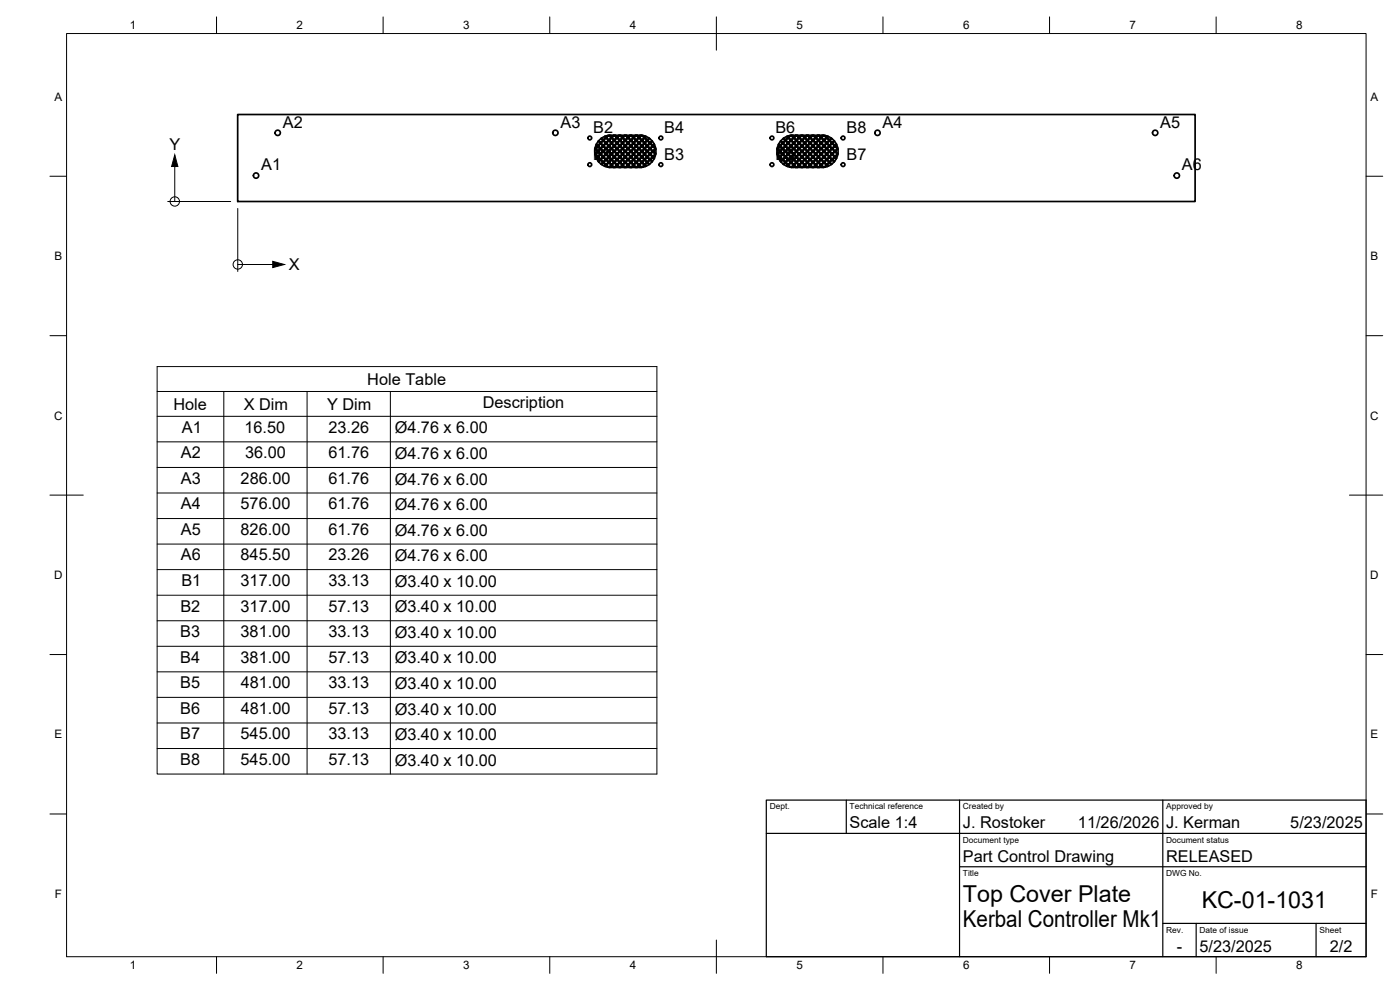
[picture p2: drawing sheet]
<svg xmlns="http://www.w3.org/2000/svg" width="420mm" height="297mm" viewBox="0 0 420 297" stroke-linecap="round" stroke-linejoin="round" font-family="sans-serif">
<!-- layer: Visible -->
<g fill="none" stroke="#000" stroke-width=".51">
<path d="M71.3 34.4h287.4v26.1h-287.4zM179 47.6l.4-.4 .7 .7-.5 .5 .1 .2M179.4 45.6l.7 .6-.7 .7-.6-.7zM179.4 43.9l.7 .7-.7 .7-.6-.7zM179.6 45.4l.6-.7 .7 .7-.7 .7zM179.6 43.8l.6-.7 .7 .7-.7 .6zM179.7 48.6l.5-.6 .7 .7-.5 .5 .2 .2M180.2 46.4l.7 .7-.7 .6-.6-.6zM180.4 47.9l.7-.7 .6 .7-.6 .6zM180.4 44.6l.7-.7 .6 .7-.6 .7zM180.4 42.9l.7-.6 .6 .6-.6 .7zM180.6 49.4l.5-.5 .6 .6-.3 .4h.2"/>
<path d="M180.6 41.4l-.2 .2 .5 .5-.7 .7-.5-.6-.1 .2 .5 .5-.7 .7-.4-.4-.1 .2 .4 .4-.7 .6-.1 .4 .8 .6-.8 .6 .1 .4 .7 .7-.4 .3 .1 .2M181.1 45.6l.6 .6-.6 .7-.7-.7zM181.2 48.7l.7-.7 .6 .7-.6 .7zM181.2 45.4l.7-.7 .6 .7-.6 .7zM181.2 43.8l.7-.7 .6 .7-.6 .6zM181.2 42.1l.7-.6 .6 .6-.6 .7zM181.6 49.9l.3-.2 .4 .4 .7 .1M181.9 46.4l.6 .7-.6 .6-.7-.6zM182 49.5l.7-.6 .7 .6-.7 .7zM182 47.9l.7-.7 .7 .7-.7 .6zM182 46.2l.7-.6 .7 .6-.7 .7zM182 44.6l.7-.7 .7 .7-.7 .7z"/>
<path d="M182 42.9l.7-.6 .7 .6-.7 .7zM182 41.3l.7-.7 .7 .7-.7 .7zM182.9 48.7l.6-.7 .7 .7-.7 .7zM182.9 45.4l.6-.7 .7 .7-.7 .7zM182.9 43.8l.6-.7 .7 .7-.7 .6zM182.9 42.1l.6-.6 .7 .6-.7 .7zM183 50.2l.5-.5 .6 .5M183.3 40.6h8.7a4.8 4.8 0 0 1 4.8 4.8 4.8 4.8 0 0 1-4.8 4.8h-8.7M183.3 40.6a4.8 4.8 0 0 0-4.8 4.8 4.8 4.8 0 0 0 4.8 4.8M183.5 46.4l.7 .7-.7 .6-.6-.6zM183.7 49.5l.7-.6 .6 .6-.6 .7zM183.7 47.9l.7-.7 .6 .7-.6 .6z"/>
<path d="M183.7 44.6l.7-.7 .6 .7-.6 .7zM183.7 42.9l.7-.6 .6 .6-.6 .7zM183.7 41.3l.7-.7 .6 .7-.6 .7zM184.1 40.6l-.6 .5-.5-.5-.7 .1-.4 .4-.3-.2-.2 .1 .3 .3-.6 .7-.5-.5M184.4 45.6l.6 .6-.6 .7-.7-.7zM184.5 48.7l.7-.7 .6 .7-.6 .7zM184.5 45.4l.7-.7 .6 .7-.6 .7zM184.5 43.8l.7-.7 .6 .7-.6 .6zM184.5 42.1l.7-.6 .6 .6-.6 .7zM184.6 50.2l.6-.5 .5 .5M184.6 40.6l.6 .5 .5-.5M185.2 46.4l.6 .7-.6 .6-.7-.6z"/>
<path d="M185.3 49.5l.7-.6 .7 .6-.7 .7zM185.3 47.9l.7-.7 .7 .7-.7 .6zM185.3 44.6l.7-.7 .7 .7-.7 .7zM185.3 42.9l.7-.6 .7 .6-.7 .7zM185.3 41.3l.7-.7 .7 .7-.7 .7zM186 45.6l.7 .6-.7 .7-.7-.7zM186.2 48.7l.6-.7 .7 .7-.7 .7zM186.2 47.1l.6-.7 .7 .7-.7 .6zM186.2 43.8l.6-.7 .7 .7-.7 .6zM186.2 42.1l.6-.6 .7 .6-.7 .7zM186.2 45.4l.6-.7 .7 .7-.7 .7zM186.3 50.2l.5-.5 .6 .5"/>
<path d="M186.3 40.6l.5 .5 .6-.5M187 49.5l.7-.6 .6 .6-.6 .7zM187 47.9l.7-.7 .6 .7-.6 .6zM187 44.6l.7-.7 .6 .7-.6 .7zM187 42.9l.7-.6 .6 .6-.6 .7zM187 41.3l.7-.7 .6 .7-.6 .7zM187.7 45.6l.6 .6-.6 .7-.7-.7zM187.8 48.7l.7-.7 .6 .7-.6 .7zM187.8 45.4l.7-.7 .6 .7-.6 .7zM187.8 43.8l.7-.7 .6 .7-.6 .6zM187.8 42.1l.7-.6 .6 .6-.6 .7zM187.9 50.2l.6-.5 .5 .5"/>
<path d="M187.9 40.6l.6 .5 .5-.5M188.5 46.4l.6 .7-.6 .6-.7-.6zM188.6 49.5l.7-.6 .7 .6-.7 .7zM188.6 47.9l.7-.7 .7 .7-.7 .6zM188.6 44.6l.7-.7 .7 .7-.7 .7zM188.6 42.9l.7-.6 .7 .6-.7 .7zM188.6 41.3l.7-.7 .7 .7-.7 .7zM189.3 45.6l.7 .6-.7 .7-.7-.7zM189.5 48.7l.6-.7 .7 .7-.7 .7zM189.5 45.4l.6-.7 .7 .7-.7 .7zM189.5 43.8l.6-.7 .7 .7-.7 .6zM189.5 42.1l.6-.6 .7 .6-.7 .7z"/>
<path d="M189.6 50.2l.5-.5 .6 .5M189.6 40.6l.5 .5 .6-.5M190.1 46.4l.7 .7-.7 .6-.6-.6zM190.3 49.5l.7-.6 .6 .6-.6 .7zM190.3 47.9l.7-.7 .6 .7-.6 .6zM190.3 46.2l.7-.6 .6 .6-.6 .7zM190.3 44.6l.7-.7 .6 .7-.6 .7zM190.3 42.9l.7-.6 .6 .6-.6 .7zM190.3 41.3l.7-.7 .6 .7-.6 .7zM191.1 48.7l.7-.7 .6 .7-.6 .7zM191.1 45.4l.7-.7 .6 .7-.6 .7zM191.1 43.8l.7-.7 .6 .7-.6 .6z"/>
<path d="M191.1 42.1l.7-.6 .6 .6-.6 .7zM191.2 50.2l.6-.5 .5 .5M191.2 40.6l.6 .5 .5-.5M191.8 46.4l.6 .7-.6 .6-.7-.6zM191.9 49.5l.7-.6 .7 .6-.7 .7zM191.9 47.9l.7-.7 .7 .7-.7 .6zM191.9 44.6l.7-.7 .7 .7-.7 .7zM191.9 42.9l.7-.6 .7 .6-.7 .7zM191.9 41.3l.7-.7 .7 .7-.7 .7zM192.3 40.6l.7 .1 .4 .4 .3-.2M192.6 45.6l.7 .6-.7 .7-.7-.7zM192.8 48.7l.6-.7 .7 .7-.7 .7z"/>
<path d="M192.8 45.4l.6-.7 .7 .7-.7 .7zM192.8 43.8l.6-.7 .7 .7-.7 .6zM192.8 42.1l.6-.6 .7 .6-.7 .7zM193.4 46.4l.7 .7-.7 .6-.6-.6zM193.6 47.9l.7-.7 .6 .7-.6 .6zM193.6 44.6l.7-.7 .6 .7-.6 .7zM193.6 42.9l.7-.6 .6 .6-.6 .7zM193.7 49.9l-.3-.2-.4 .5h-.7M193.7 40.9l.2 .1M193.9 41l-.3 .3 .7 .7 .5-.5 .2 .1M193.9 49.8l-.2 .1M194.3 45.6l.6 .6-.6 .7-.7-.7z"/>
<path d="M194.4 47.1l.7-.7 .6 .7-.6 .6zM194.4 45.4l.7-.7 .6 .7-.6 .7zM194.4 43.8l.7-.7 .6 .7-.6 .6zM194.9 41.6l-.5 .5 .7 .7 .5-.6 .2 .2M195 49.2l-.2 .2-.5-.5-.7 .6 .3 .4M195.2 44.6l.7-.7 .7 .7-.7 .7zM195.8 42.4l-.6 .5 .7 .7 .4-.4M195.8 48.4l-.2 .2-.5-.6-.7 .7 .5 .5M195.9 45.6l.7 .6-.7 .7-.7-.7zM196.3 47.6l-.4-.4-.7 .7 .6 .5M196.3 43.2l.1 .2-.3 .4 .6 .6 .1 .4-.7 .6 .7 .6-.7 1.1 .3 .3-.1 .2M233.4 46.2l.7-.6 .6 .6-.6 .7z"/>
<path d="M233.4 44.6l.7-.7 .6 .7-.6 .7zM233.7 47.6l.4-.4 .6 .7-.5 .5 .2 .2M234.2 45.4l.7-.7 .7 .7-.7 .7zM234.2 43.8l.7-.7 .7 .7-.7 .6zM234.4 48.6l.5-.6 .7 .7-.6 .5 .2 .2 .5-.5 .7 .6-.3 .4M234.9 41.7a4.7 4.7 0 0 1 3.1-1.1h8.7a4.8 4.8 0 0 1 4.8 4.8 4.8 4.8 0 0 1-4.8 4.8h-8.7a4.8 4.8 0 0 1-4.5-3.1 4.8 4.8 0 0 1 1.4-5.4zM234.9 46.4l.7 .7-.7 .6-.7-.6zM235.1 47.9l.6-.7 .7 .7-.7 .6zM235.1 46.2l.6-.6 .7 .6-.7 .7zM235.1 44.6l.6-.7 .7 .7-.7 .7zM235.1 42.9l.6-.6 .7 .6-.7 .7zM235.9 48.7l.7-.7 .6 .7-.6 .7z"/>
<path d="M235.9 45.4l.7-.7 .6 .7-.6 .7zM235.9 43.8l.7-.7 .6 .7-.6 .6zM235.9 42.1l.7-.6 .6 .6-.6 .7zM236.1 41l.3 .3-.7 .7-.5-.6-.2 .2 .6 .5-.7 .7-.5-.6-.2 .2 .5 .5-.6 .7-.4-.4-.1 .2 .3 .4-.6 .6-.1 .4 .7 .6-.7 .6 .1 .4 .6 .7-.3 .3 .1 .2M236.1 49.8l.2 .1M236.3 49.9l.3-.2 .4 .4 .7 .1M236.6 46.4l.6 .7-.6 .6-.7-.6zM236.7 49.5l.7-.6 .6 .6-.6 .7zM236.7 47.9l.7-.7 .6 .7-.6 .6zM236.7 44.6l.7-.7 .6 .7-.6 .7zM236.7 42.9l.7-.6 .6 .6-.6 .7zM236.7 41.3l.7-.7 .6 .7-.6 .7z"/>
<path d="M237.4 45.6l.6 .6-.6 .7-.7-.7zM237.5 48.7l.7-.7 .7 .7-.7 .7zM237.5 47.1l.7-.7 .7 .7-.7 .6zM237.5 45.4l.7-.7 .7 .7-.7 .7zM237.5 43.8l.7-.7 .7 .7-.7 .6zM237.5 42.1l.7-.6 .7 .6-.7 .7zM237.7 50.2l.5-.5 .6 .5M238.4 49.5l.6-.6 .7 .6-.7 .7zM238.4 47.9l.6-.7 .7 .7-.7 .6zM238.4 46.2l.6-.6 .7 .6-.7 .7zM238.4 44.6l.6-.7 .7 .7-.7 .7zM238.4 42.9l.6-.6 .7 .6-.7 .7z"/>
<path d="M238.4 41.3l.6-.7 .7 .7-.7 .7zM238.8 40.6l-.6 .5-.5-.5-.7 .1-.4 .4-.3-.2-.2 .1M239.2 48.7l.7-.7 .6 .7-.6 .7zM239.2 47.1l.7-.7 .6 .7-.6 .6zM239.2 45.4l.7-.7 .6 .7-.6 .7zM239.2 43.8l.7-.7 .6 .7-.6 .6zM239.2 42.1l.7-.6 .6 .6-.6 .7zM239.3 50.2l.6-.5 .5 .5M239.3 40.6l.6 .5 .5-.5M240 49.5l.7-.6 .6 .6-.6 .7zM240 47.9l.7-.7 .6 .7-.6 .6zM240 46.2l.7-.6 .6 .6-.6 .7z"/>
<path d="M240 44.6l.7-.7 .6 .7-.6 .7zM240 42.9l.7-.6 .6 .6-.6 .7zM240 41.3l.7-.7 .6 .7-.6 .7zM240.8 43.8l.7-.7 .7 .7-.7 .6zM240.9 50.2l.6-.5 .5 .5M240.9 40.6l.6 .5 .5-.5M241.5 48l.7 .7-.7 .7-.7-.7zM241.5 46.4l.7 .7-.7 .6-.7-.6zM241.5 41.5l.7 .6-.7 .7-.7-.7zM241.5 44.7l.7 .7-.7 .7-.7-.7zM241.7 42.9l.6-.6 .7 .6-.7 .7zM241.7 41.3l.6-.7 .7 .7-.7 .7z"/>
<path d="M242.3 48.9l.7 .6-.7 .7-.6-.7zM242.3 47.2l.7 .7-.7 .6-.6-.6zM242.3 45.6l.7 .6-.7 .7-.6-.7zM242.3 43.9l.7 .7-.7 .7-.6-.7zM242.5 43.8l.6-.7 .7 .7-.7 .6zM242.5 42.1l.6-.6 .7 .6-.7 .7zM242.6 50.2l.5-.5 .6 .5M242.6 40.6l.5 .5 .6-.5M243.1 48l.7 .7-.7 .7-.6-.7zM243.1 46.4l.7 .7-.7 .6-.6-.6zM243.1 44.7l.7 .7-.7 .7-.6-.7zM243.3 42.9l.7-.6 .6 .6-.6 .7z"/>
<path d="M243.3 41.3l.7-.7 .6 .7-.6 .7zM244 48.9l.6 .6-.6 .7-.7-.7zM244 47.2l.6 .7-.6 .6-.7-.6zM244 45.6l.6 .6-.6 .7-.7-.7zM244 43.9l.6 .7-.6 .7-.7-.7zM244.1 43.8l.7-.7 .7 .7-.7 .6zM244.1 42.1l.7-.6 .7 .6-.7 .7zM244.2 50.2l.6-.5 .5 .5M244.2 40.6l.6 .5 .5-.5M244.8 48l.7 .7-.7 .7-.7-.7zM244.8 46.4l.7 .7-.7 .6-.7-.6zM244.8 44.7l.7 .7-.7 .7-.7-.7z"/>
<path d="M245 42.9l.6-.6 .7 .6-.7 .7zM245 41.3l.6-.7 .7 .7-.7 .7zM245.6 48.9l.7 .6-.7 .7-.6-.7zM245.6 47.2l.7 .7-.7 .6-.6-.6zM245.6 45.6l.7 .6-.7 .7-.6-.7zM245.6 43.9l.7 .7-.7 .7-.6-.7zM245.8 43.8l.6-.7 .7 .7-.7 .6zM245.8 42.1l.6-.6 .7 .6-.7 .7zM245.9 50.2l.5-.5 .6 .5M245.9 40.6l.5 .5 .6-.5 .6 .1 .5 .4 .4-.2-.2 .4 .6 .7 .5-.5M246.4 48l.7 .7-.7 .7-.6-.7zM246.4 46.4l.7 .7-.7 .6-.6-.6z"/>
<path d="M246.4 44.7l.7 .7-.7 .7-.6-.7zM246.6 42.9l.7-.6 .6 .6-.6 .7zM246.6 41.3l.7-.7 .6 .7-.6 .7zM247.3 48.9l.6 .6-.6 .7-.7-.7zM247.3 47.2l.6 .7-.6 .6-.7-.6zM247.3 45.6l.6 .6-.6 .7-.7-.7zM247.3 43.9l.6 .7-.6 .7-.7-.7zM247.4 43.8l.7-.7 .7 .7-.7 .6zM248.1 48l.7 .7-.7 .7-.7-.7zM248.1 46.4l.7 .7-.7 .6-.7-.6zM248.1 44.7l.7 .7-.7 .7-.7-.7zM248.1 41.5l.7 .6-.7 .7-.7-.7z"/>
<path d="M248.3 42.9l.6-.6 .7 .6-.7 .7zM248.9 47.2l.7 .7-.7 .6-.6-.6zM248.9 45.6l.7 .6-.7 .7-.6-.7zM248.9 43.9l.7 .7-.7 .7-.6-.7zM249.1 43.8l.6-.7 .7 .7-.7 .6zM249.4 49.4l-.5-.5-.6 .6 .3 .3-.3 .1-.2-.2-.5 .5h-.6M249.5 41.4l.1 .2-.5 .5 .6 .7 .6-.6 .1 .2-.5 .5 .7 .7 .4-.4 .1 .2M249.7 46.4l.7 .7-.7 .6-.6-.6zM249.7 44.7l.7 .7-.7 .7-.6-.7zM250.6 45.6l.6 .6-.6 .7-.7-.7zM250.6 43.9l.6 .7-.6 .7-.7-.7zM251 47.6l-.4-.4-.7 .7 .6 .5-.2 .2-.6-.6-.6 .7 .5 .5-.1 .2"/>
<path d="M251.1 43.4l-.4 .4 .7 .6 .1 .4-.8 .6 .8 .6-.8 1.1 .4 .3M251.1 47.4l-.1 .2"/>
<circle cx="83.3" cy="39.9" r=".79"/>
<circle cx="166.7" cy="39.9" r=".79"/>
<circle cx="263.3" cy="39.9" r=".79"/>
<circle cx="346.7" cy="39.9" r=".79"/>
<circle cx="76.8" cy="52.7" r=".79"/>
<circle cx="177" cy="49.4" r=".56"/>
<circle cx="177" cy="41.4" r=".56"/>
<circle cx="198.3" cy="49.4" r=".56"/>
<circle cx="198.3" cy="41.4" r=".56"/>
<circle cx="231.7" cy="41.4" r=".56"/>
<circle cx="231.7" cy="49.4" r=".56"/>
<circle cx="253" cy="41.4" r=".56"/>
<circle cx="253" cy="49.4" r=".56"/>
<circle cx="353.2" cy="52.7" r=".79"/>
</g>
<!-- layer: BORDER -->
<g fill="none" stroke="#000" stroke-width=".3">
<path d="M20 10.1h390v276.9h-390zM65 5.1v5M115 5.1v5M165 5.1v5M215 5.1v10M265 5.1v5M315 5.1v5M365 5.1v5M15 52.9h5M410 52.9h5M15 100.7h5M410 100.7h5"/>
<path d="M15 148.6h10M405 148.6h10M15 196.4h5M410 196.4h5M15 244.2h5M410 244.2h5M65 287v5M115 287v5M165 287v5M215 282.1v9.9M265 287v5M315 287v5"/>
<path d="M365 287v5"/>
</g>
<!-- layer: TITLEBLOCK -->
<path d="M230 240.1h180v46.9h-180zM230 250h180M254 240.1v9.9M288 240.1v46.9M349 240.1v46.9M288 260.1h122M349 277.1h61M359 277.1v9.9M395 277.1v9.9" fill="none" stroke="#000" stroke-width=".36"/>
<!-- layer: Origin Marker -->
<g fill="none" stroke="#000" stroke-width=".3">
<path d="M52.5 50v10.5M50.3 60.5h18.9M71.4 62.6v18.9M71.4 79.4h10.5"/>
<circle cx="52.5" cy="60.4" r="1.41"/>
<circle cx="71.4" cy="79.4" r="1.41"/>
</g>
<path d="M52.5 46.4l.9 3.6h-1.9zM81.9 78.4l3.4 1-3.4 .9z" fill="#000" stroke="#000" stroke-width=".3"/>
<!-- layer: Hole Tables -->
<g fill="none" stroke="#000" stroke-width=".3">
<path d="M47.2 110h149.9v122.2h-149.9zM47.2 117.5h149.9M67.2 117.5v114.7M92.2 117.5v114.7M117.2 117.5v114.7M47.2 124.9h149.9M47.2 132.6h149.9M47.2 140.3h149.9M47.2 147.9h149.9M47.2 155.6h149.9M47.2 163.2h149.9M47.2 170.9h149.9"/>
<path d="M47.2 178.6h149.9M47.2 186.3h149.9M47.2 193.9h149.9M47.2 201.6h149.9M47.2 209.2h149.9M47.2 216.9h149.9M47.2 224.6h149.9"/>
</g>
<g font-size="7">
<text x="289" y="270.6">Top Cover Plate</text>
<text x="360.6" y="272.3">KC-01-1031</text>
<text x="289" y="278.1">Kerbal Controller Mk1</text>
</g>
<g font-size="4.9">
<text x="84.9" y="38.3">A2</text>
<text x="168.2" y="38.3">A3</text>
<text x="178" y="40">B2</text>
<text x="199.4" y="40">B4</text>
<text x="232.7" y="40">B6</text>
<text x="254" y="40">B8</text>
<text x="264.9" y="38.3">A4</text>
<text x="348.2" y="38.3">A5</text>
<text x="50.8" y="45">Y</text>
<text x="199.4" y="47.9">B3</text>
<text x="232.7" y="48">B5</text>
<text x="78.4" y="51.1">A1</text>
<text x="178" y="48">B1</text>
<text x="254" y="48">B7</text>
<text x="354.7" y="51.1">A6</text>
<text x="86.7" y="81.1">X</text>
<text x="110.2" y="115.4">Hole Table</text>
<text x="52" y="122.9">Hole</text>
<text x="73.2" y="122.9">X Dim</text>
<text x="98.1" y="122.9">Y Dim</text>
<text x="144.9" y="122.5">Description</text>
<text x="54.6" y="129.8">A1</text>
<text x="73.4" y="129.8">16.50</text>
<text x="98.6" y="129.8">23.26</text>
<text x="118.4" y="130.1">Ø4.76 x 6.00</text>
<text x="54.3" y="137.5">A2</text>
<text x="73.6" y="137.5">36.00</text>
<text x="98.6" y="137.5">61.76</text>
<text x="118.4" y="137.7">Ø4.76 x 6.00</text>
<text x="54.3" y="145.2">A3</text>
<text x="72.2" y="145.2">286.00</text>
<text x="98.6" y="145.2">61.76</text>
<text x="118.4" y="145.4">Ø4.76 x 6.00</text>
<text x="54.3" y="152.8">A4</text>
<text x="72.2" y="152.8">576.00</text>
<text x="98.6" y="152.8">61.76</text>
<text x="118.4" y="153">Ø4.76 x 6.00</text>
<text x="54.3" y="160.5">A5</text>
<text x="72.2" y="160.5">826.00</text>
<text x="98.6" y="160.5">61.76</text>
<text x="118.4" y="160.7">Ø4.76 x 6.00</text>
<text x="54.3" y="168.2">A6</text>
<text x="72.2" y="168.2">845.50</text>
<text x="98.6" y="168.2">23.26</text>
<text x="118.4" y="168.4">Ø4.76 x 6.00</text>
<text x="54.4" y="175.8">B1</text>
<text x="72.2" y="175.8">317.00</text>
<text x="98.6" y="175.8">33.13</text>
<text x="118.4" y="176.1">Ø3.40 x 10.00</text>
<text x="54.1" y="183.5">B2</text>
<text x="72.2" y="183.5">317.00</text>
<text x="98.6" y="183.5">57.13</text>
<text x="118.4" y="183.7">Ø3.40 x 10.00</text>
<text x="54.1" y="191.2">B3</text>
<text x="72.2" y="191.2">381.00</text>
<text x="98.6" y="191.2">33.13</text>
<text x="118.4" y="191.4">Ø3.40 x 10.00</text>
<text x="54.1" y="198.8">B4</text>
<text x="72.2" y="198.8">381.00</text>
<text x="98.6" y="198.8">57.13</text>
<text x="118.4" y="199">Ø3.40 x 10.00</text>
<text x="54.1" y="206.5">B5</text>
<text x="72.3" y="206.5">481.00</text>
<text x="98.6" y="206.5">33.13</text>
<text x="118.4" y="206.7">Ø3.40 x 10.00</text>
<text x="54.1" y="214.2">B6</text>
<text x="72.3" y="214.2">481.00</text>
<text x="98.6" y="214.2">57.13</text>
<text x="118.4" y="214.4">Ø3.40 x 10.00</text>
<text x="54.1" y="221.8">B7</text>
<text x="72.2" y="221.8">545.00</text>
<text x="98.6" y="221.8">33.13</text>
<text x="118.4" y="222">Ø3.40 x 10.00</text>
<text x="54.1" y="229.5">B8</text>
<text x="72.2" y="229.5">545.00</text>
<text x="98.6" y="229.5">57.13</text>
<text x="118.4" y="229.7">Ø3.40 x 10.00</text>
<text x="255" y="248.5">Scale 1:4</text>
<text x="289" y="248.5">J. Rostoker</text>
<text x="323.5" y="248.5">11/26/2026</text>
<text x="350" y="248.5">J. Kerman</text>
<text x="387.2" y="248.5">5/23/2025</text>
<text x="289" y="258.6">Part Control Drawing</text>
<text x="350" y="258.6">RELEASED</text>
<text x="353.2" y="285.7">-</text>
<text x="360" y="285.5">5/23/2025</text>
<text x="399.1" y="285.7">2/2</text>
</g>
<g font-size="3.5">
<text x="39" y="8.8">1</text>
<text x="89" y="8.8">2</text>
<text x="139" y="8.8">3</text>
<text x="189" y="8.8">4</text>
<text x="239" y="8.8">5</text>
<text x="289" y="8.8">6</text>
<text x="339" y="8.8">7</text>
<text x="389" y="8.8">8</text>
<text x="16.3" y="30.2">A</text>
<text x="411.3" y="30.2">A</text>
<text x="16.3" y="78">B</text>
<text x="411.3" y="78">B</text>
<text x="16.2" y="125.9">C</text>
<text x="411.2" y="125.9">C</text>
<text x="16.2" y="173.7">D</text>
<text x="411.2" y="173.7">D</text>
<text x="16.3" y="221.6">E</text>
<text x="411.3" y="221.6">E</text>
<text x="16.4" y="269.4">F</text>
<text x="411.4" y="269.4">F</text>
<text x="39" y="290.8">1</text>
<text x="89" y="290.8">2</text>
<text x="139" y="290.8">3</text>
<text x="189" y="290.8">4</text>
<text x="239" y="290.8">5</text>
<text x="289" y="290.8">6</text>
<text x="339" y="290.8">7</text>
<text x="389" y="290.8">8</text>
</g>
<g font-size="2.5">
<text x="231" y="242.9">Dept.</text>
<text x="255" y="242.9">Technical reference</text>
<text x="289" y="242.9">Created by</text>
<text x="350" y="242.9">Approved by</text>
<text x="289" y="252.8">Document type</text>
<text x="350" y="252.8">Document status</text>
<text x="289" y="262.9">Title</text>
<text x="350" y="262.9">DWG No.</text>
<text x="350" y="279.9">Rev.</text>
<text x="360" y="279.9">Date of issue</text>
<text x="396" y="279.9">Sheet</text>
</g>
</svg>
